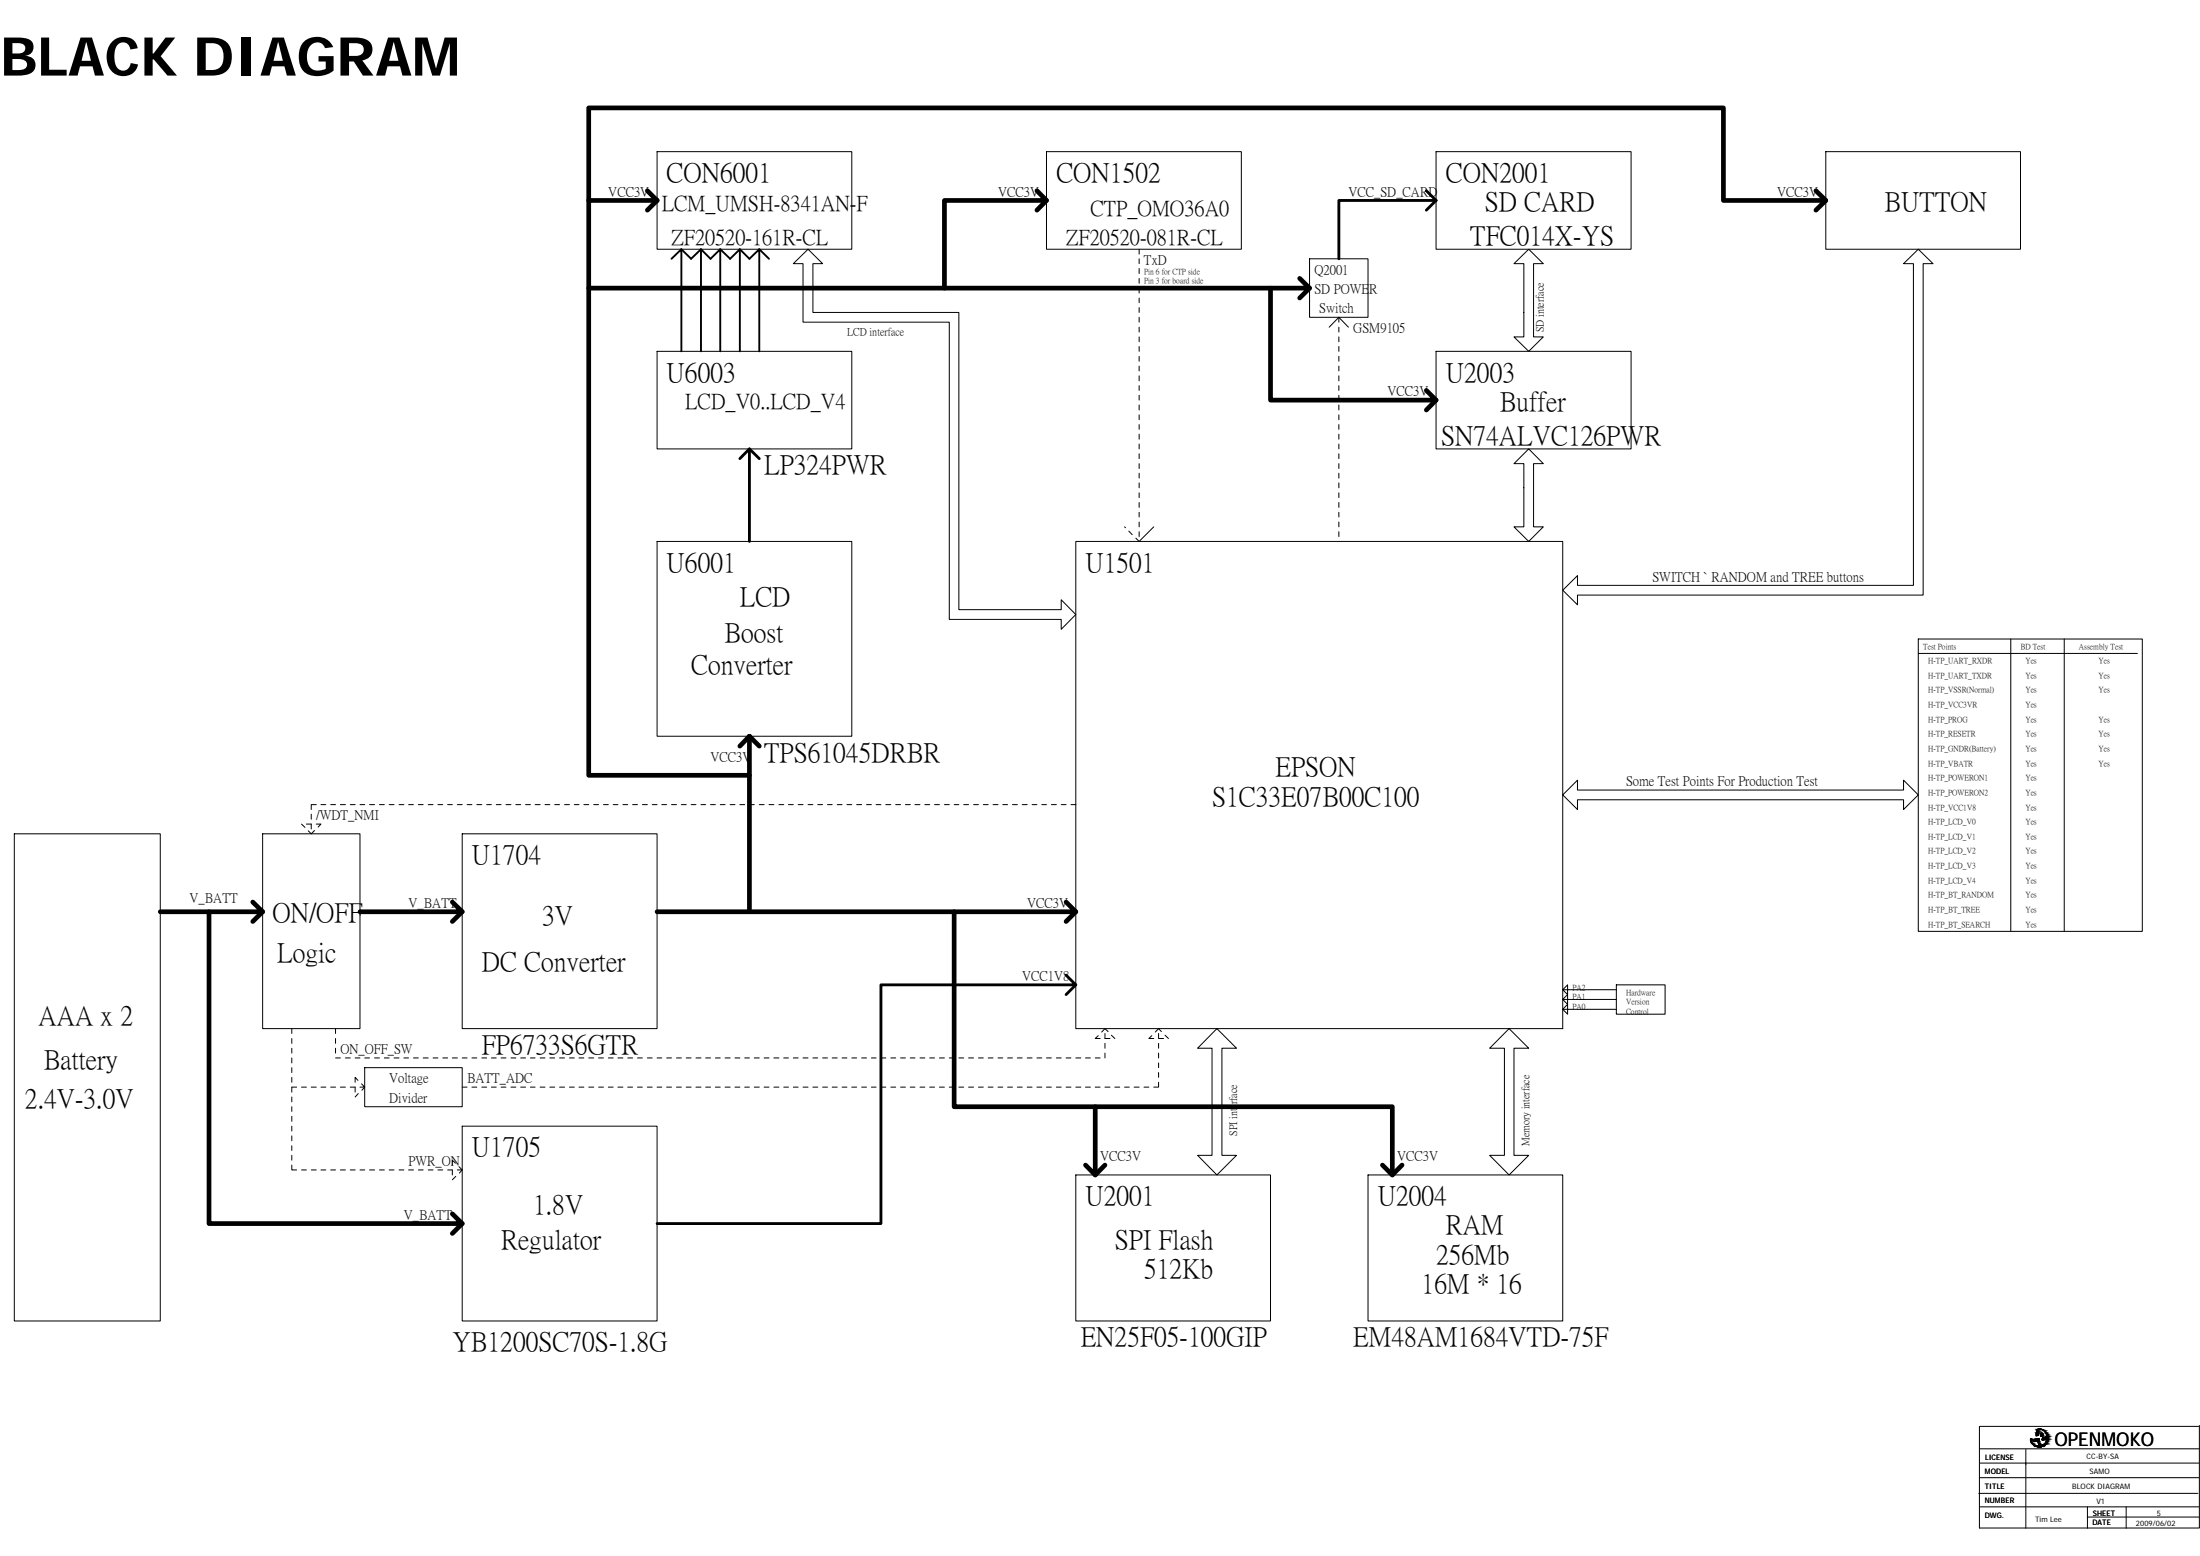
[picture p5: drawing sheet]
<svg xmlns="http://www.w3.org/2000/svg" width="297mm" height="210mm" viewBox="0 0 297 210" stroke-linecap="round" stroke-linejoin="round" font-family="sans-serif">
<g fill="none" stroke="#000" stroke-width=".14">
<path d="M88.7 20.5h26.3v13.1h-26.3zM107.1 35.6l2-2 2 2h-1.3v6.6h19.7v40.1h13.8v-1.4l2 2-2 2v-1.3h-15.1v-40.1h-19.8v-7.9zM141.3 20.5h26.3v13.1h-26.3zM153.8 33.6v.7M153.8 34.9v.7M153.8 36.2v.7M153.8 37.6v.6M153.8 38.9v.6M176.8 34.9h7.9v7.9h-7.9zM193.9 20.5h26.3v13.1h-26.3zM204.4 35.6l2-2 2 2h-1.3v9.9h1.3l-2 1.9-2-1.9h1.3v-9.9zM246.5 20.5h26.3v13.1h-26.3z"/>
<path d="M88.7 47.4h26.3v13.2h-26.3zM153.8 40.2v.7M153.8 41.5v.7M153.8 42.8v.7M153.8 44.2v.6M153.8 45.5v.6M153.8 46.8v.6M153.8 48.1v.6M153.8 49.4v.7M153.8 50.7v.7M153.8 52v.7M153.8 53.3v.7"/>
<path d="M153.8 54.7v.6M153.8 56v.6M153.8 57.3v.6M153.8 58.6v.7M153.8 59.9v.7M180.8 42.8v.7M180.8 44.2v.6M180.8 45.5v.6M180.8 46.8v.6M180.8 48.1v.6M180.8 49.4v.7M180.8 50.7v.7"/>
<path d="M180.8 52v.7M180.8 53.3v.7M180.8 54.7v.6M180.8 56v.6M180.8 57.3v.6M180.8 58.6v.7M180.8 59.9v.7M180.8 42.8l-1.3 1.4M180.8 42.8l1.3 1.4M193.9 47.4h26.3v13.2h-26.3zM88.7 73.1h26.3v26.3h-26.3zM145.3 73.1h65.7v65.7h-65.7z"/>
<path d="M151.8 71.1l.2 .1M152.4 71.7l.5 .5M153.8 61.2v.7M153.8 62.6v.6M153.8 63.9v.6M153.8 65.2v.6M153.8 66.5v.7M153.8 67.8v.7M153.8 69.1v.7M153.8 70.4v.7M153.8 71.8v.6M155.8 71.1l-2 2-.4-.5"/>
<path d="M180.8 61.2v.7M180.8 62.6v.6M180.8 63.9v.6M180.8 65.2v.6M180.8 66.5v.7M180.8 67.8v.7M180.8 69.1v.7M180.8 70.4v.7M180.8 71.8v.6M206.4 60.6l2 2h-1.3v8.5h1.3l-2 2-2-2h1.3v-8.5h-1.3zM211 79.7l2-2v1.3h45.3v-43.4h-1.3l2-2 2 2h-1.3v44.7h-46.7v1.3zM259 86.2h30.2v39.5h-30.2z"/>
<path d="M259 88.2h29.6M271.5 86.2v39.5M278.7 86.2v39.5M1.9 112.5h19.7v65.8h-19.7zM35.5 112.5h13.1v26.3h-13.1zM40.7 111.2l.5 .5M41.4 111.2h.6v.7M42 109.9v.7M42.5 112.1l-.5 .4-.4-.4M42.7 108.6h-.7v.6M42.7 111.2h.6l-.3 .4M43.3 108.6h.7"/>
<path d="M44.6 108.6h.7M46 108.6h.6M47.3 108.6h.6M48.6 108.6h.6M49.9 108.6h.7M51.2 108.6h.7M52.5 108.6h.7M53.9 108.6h.6M55.2 108.6h.6M56.5 108.6h.6M57.8 108.6h.7M59.1 108.6h.7"/>
<path d="M60.4 108.6h.7M61.8 108.6h.6M62.4 112.5h26.3v26.3h-26.3zM63.1 108.6h.6M64.4 108.6h.7M65.7 108.6h.6M67 108.6h.7M68.3 108.6h.7M69.6 108.6h.7M71 108.6h.6M72.2 108.6h.7M73.6 108.6h.6"/>
<path d="M74.9 108.6h.7M76.2 108.6h.7M77.5 108.6h.7M78.8 108.6h.7M80.2 108.6h.6M81.5 108.6h.6M82.8 108.6h.6M84.1 108.6h.7M85.4 108.6h.7M86.7 108.6h.7M88.1 108.6h.6M89.4 108.6h.6"/>
<path d="M90.7 108.6h.6M92 108.6h.7M93.3 108.6h.7M94.6 108.6h.7M95.9 108.6h.7M97.2 108.6h.7M98.6 108.6h.6M99.9 108.6h.6M101.2 108.6h.6M102.5 108.6h.7M103.8 108.6h.7M105.2 108.6h.6"/>
<path d="M106.5 108.6h.6M107.8 108.6h.6M109.1 108.6h.7M110.4 108.6h.7M111.7 108.6h.7M113 108.6h.7M114.3 108.6h.7M115.7 108.6h.6M117 108.6h.7M118.3 108.6h.6M119.6 108.6h.7M120.9 108.6h.7"/>
<path d="M122.2 108.6h.7M123.5 108.6h.7M124.9 108.6h.6M126.2 108.6h.6M127.5 108.6h.7M128.8 108.6h.7M130.1 108.6h.7M131.5 108.6h.6M132.8 108.6h.6M134.1 108.6h.7M135.4 108.6h.6M136.7 108.6h.7"/>
<path d="M138 108.6h.7M139.3 108.6h.7M140.7 108.6h.6M142 108.6h.6M143.3 108.6h.6M144.6 108.6h.7M211 107.3l2-2v1.3h44v-1.3l2 2-2 1.9v-1.3h-44v1.3zM39.4 138.8v.7M45.3 138.8v.7M148.3 139.8l-.4 .3h.6M149.2 139.5v.6h.7M149.6 139.2l-.4-.4-.5 .5"/>
<path d="M150.1 139.7l.4 .4M155.5 139.8l-.4 .3h.7M156.4 139.5v.6h.7M156.8 139.2l-.4-.4-.4 .5M157.3 139.7l.5 .4M164.3 138.8l2.6 2.7h-1.9v14.4h1.9l-2.6 2.7-2.6-2.7h1.9v-14.4h-1.9zM203.8 138.8l2.6 2.7h-2v14.4h2l-2.6 2.7-2.7-2.7h2v-14.4h-2zM211 136.2l.7 .7v-1.4l-.7 .7h7.2M211 134.9l.7 .6v-1.3l-.7 .7h7.2M211 133.6l.7 .6v-1.3l-.7 .7h7.2M218.2 132.9h6.6v4h-6.6zM39.4 157.2v.7h.7"/>
<path d="M39.4 148v.7M39.4 149.4v.6M39.4 150.6v.7M39.4 152v.6M39.4 153.3v.6M39.4 154.6v.7M39.4 155.9v.7M39.4 140.1v.7M39.4 141.5v.6M39.4 142.8v.6M39.4 144.1v.6M39.4 145.4v.6"/>
<path d="M40.1 146.7h-.7v.7M40.7 157.9h.7M40.7 146.7h.7M42 157.9h.7M42 146.7h.7M43.3 157.9h.7M43.3 146.7h.7M44.6 157.9h.7M44.6 146.7h.7M45.3 140.1v.7M45.3 141.5v.6M45.3 142.8h.7"/>
<path d="M46 157.9h.6M46 146.7h.6M46.6 142.8h.7M47.3 157.9h.6M47.3 146.7h.6v.7M47.9 142.8h.7M48.3 145.8l-.4-.4v.6M48.4 147.6l-.5 .4M48.6 157.9h.6M48.8 146.3l.4 .4h-.6M49.2 144.1h13.2v5.3h-13.2zM49.2 142.8h.7"/>
<path d="M49.2 146.7l-.3 .4M49.9 157.9h.7M50.6 142.8h.6M51.2 157.9h.7M51.9 142.8h.6M52.5 157.9h.7M53.2 142.8h.7M53.9 157.9h.6M54.5 142.8h.7M55.2 157.9h.6M55.8 142.8h.7M56.5 157.9h.6"/>
<path d="M57.1 142.8h.7M57.8 157.9h.7M58.5 142.8h.6M59.1 157.9h.7M59.8 142.8h.6M60.4 157.9h.7v.7M61.1 142.8h.7M61.5 157l-.4-.4v.6M61.5 158.7l-.4 .5M62 157.4l.4 .5h-.6M62.4 157.9l-.4 .4M62.4 152h26.3v26.3h-26.3z"/>
<path d="M62.4 142.8h.7M62.4 146.7h.7M63.7 142.8h.7M63.7 146.7h.7M65.1 142.8h.6M65.1 146.7h.6M66.3 142.8h.7M66.3 146.7h.7M67.7 142.8h.6M67.7 146.7h.6M69 142.8h.6M69 146.7h.6"/>
<path d="M70.3 142.8h.7M70.3 146.7h.7M71.6 142.8h.6M71.6 146.7h.6M72.9 142.8h.7M72.9 146.7h.7M74.2 142.8h.7M74.2 146.7h.7M75.6 142.8h.6M75.6 146.7h.6M76.9 142.8h.6M76.9 146.7h.6"/>
<path d="M78.2 142.8h.6M78.2 146.7h.6M79.5 142.8h.7M79.5 146.7h.7M80.8 142.8h.7M80.8 146.7h.7M82.1 142.8h.7M82.1 146.7h.7M83.4 142.8h.7M83.4 146.7h.7M84.8 142.8h.6M84.8 146.7h.6"/>
<path d="M86.1 142.8h.6M86.1 146.7h.6M87.4 142.8h.7M87.4 146.7h.7M88.7 142.8h.7M88.7 146.7h.7M90 142.8h.7M90 146.7h.7M91.3 142.8h.7M91.3 146.7h.7M92.7 142.8h.6M92.7 146.7h.6"/>
<path d="M94 142.8h.6M94 146.7h.6M95.3 142.8h.6M95.3 146.7h.6M96.6 142.8h.6M96.6 146.7h.6M97.9 142.8h.7M97.9 146.7h.7M99.2 142.8h.7M99.2 146.7h.7M100.5 142.8h.7M100.5 146.7h.7"/>
<path d="M101.8 142.8h.7M101.8 146.7h.7M103.2 142.8h.6M103.2 146.7h.6M104.5 142.8h.7M104.5 146.7h.7M105.8 142.8h.7M105.8 146.7h.7M107.1 142.8h.7M107.1 146.7h.7M108.4 142.8h.7M108.4 146.7h.7"/>
<path d="M109.8 142.8h.6M109.8 146.7h.6M111.1 142.8h.6M111.1 146.7h.6M112.4 142.8h.6M112.4 146.7h.6M113.7 142.8h.6M113.7 146.7h.6M115 142.8h.7M115 146.7h.7M116.3 142.8h.7M116.3 146.7h.7"/>
<path d="M117.7 146.7h.6M117.7 142.8h.6M118.9 146.7h.7M118.9 142.8h.7M120.3 146.7h.6M120.3 142.8h.6M121.6 146.7h.6M121.6 142.8h.6M122.9 146.7h.6M122.9 142.8h.6M124.2 146.7h.7M124.2 142.8h.7"/>
<path d="M125.5 146.7h.7M125.5 142.8h.7M126.8 146.7h.7M126.8 142.8h.7M128.2 146.7h.6M128.2 142.8h.6M129.5 146.7h.6M129.5 142.8h.6M130.8 146.7h.7M130.8 142.8h.7M132.1 146.7h.7M132.1 142.8h.7"/>
<path d="M133.4 146.7h.7M133.4 142.8h.7M134.8 146.7h.6M134.8 142.8h.6M136 146.7h.7M136 142.8h.7M137.4 146.7h.6M137.4 142.8h.6M138.7 146.7h.6M138.7 142.8h.6M140 146.7h.7M140 142.8h.7"/>
<path d="M141.3 146.7h.7M141.3 142.8h.7M142.6 146.7h.7M142.6 142.8h.7M143.9 146.7h.7M143.9 142.8h.7M145.3 158.6h26.2v19.7h-26.2zM145.3 146.7h.6M145.3 142.8h.6M146.6 146.7h.6M146.6 142.8h.6M147.9 146.7h.6"/>
<path d="M147.9 142.8h.6M149.2 146.7h.7M149.2 140.8v.7M149.2 142.1v.7M150.5 146.7h.7M151.8 146.7h.7M153.1 146.7h.7M154.5 146.7h.6M156.4 140.8v.7M156.4 142.1v.7M156.4 143.4v.7M156.4 144.7v.7"/>
<path d="M156.4 146v.7h-.6M184.7 158.6h26.3v19.7h-26.3zM267.3 192.5v13.7M267.3 195.5h29.7M267.3 192.5h29.6M267.3 197.4h29.6M267.3 199.4h29.6M273.5 195.6v10.6M274.1 194.3h.1M274.1 194.3l.1 .1M274.2 194.3h.1M274.2 194.3v.1"/>
<path d="M274.2 194.2h.5M274.2 194.2h.1M274.2 194.2v.2M274.2 194.3h1.2zM274.2 194.3h1.2h-1.2M274.2 194.3h1.1h-1.1M274.2 194.2l1.1 .1zM274.2 194.2h.4h-.4M274.2 194.2h.3h-.3M274.2 194.2h.2zM274.2 194.2h.2h-.2M274.2 194.2h.1h-.1"/>
<path d="M274.2 194.4h.1M274.2 194.3l1.2 .1zM274.2 194.5h.1M274.2 194.4v.1M274.2 194.6h.1zM274.2 194.6h.1M274.2 194.5v.1M274.2 194.4h1.2zM274.2 194.5l.1 .1M274.3 194.7l.1 .1zM274.3 194.7h.1M274.3 194.6h.1"/>
<path d="M274.3 194.7v.1M274.3 194.6v.1M274.3 194.4h.1M274.3 194.4h1.1zM274.3 194.7l.1 .1M274.3 194.8h.2zM274.3 194.8h.1M274.4 194.4h.1M274.4 194.4h1zM274.4 194.8h.1M274.4 194.8h.1h-.1M274.4 194.8h.1z"/>
<path d="M274.4 194.8l.1 .1M274.4 194.8l.1 .1zM274.5 194.9h.1M274.5 194.9h.1zM274.5 194.4v.1M274.5 194.4l.9 .1zM274.5 194.8l.1 .1M274.5 194.8h.1M274.5 194.9h.1h-.1M274.5 195h.2zM274.5 194.9l.1 .1zM274.5 195h.1"/>
<path d="M274.5 194.9v.1M274.5 194.5h.9M274.5 194.5h.9h-.9M274.6 194.5h.4h-.4M274.6 195v.1M274.6 195h.1M274.6 195l.2 .1zM274.6 195h.2zM274.6 195h.1h-.1M274.6 194.9h.1M274.6 194.2h.7h-.7M274.6 194.9l.1 .1"/>
<path d="M274.6 194.5h.1M274.6 195.1h.1M274.6 195.1h.3zM274.6 195.1h.2h-.2M274.6 195.1h.3h-.3M274.6 194.5h.3h-.3M274.7 195.1h.1M274.7 194.2h.6zM274.7 194.2h.6h-.6M274.7 195.1h.2zM274.7 194.2h.3M274.7 194.2h.1"/>
<path d="M274.7 195.1h.3zM274.7 195h.1M274.7 195l.1 .1M274.7 195.1h.5h-.5M274.7 195.1h.3h-.3M274.8 195.1h.1M274.8 195.1v.1M274.8 195.1l.5 .1zM274.8 195.1h.4h-.4M274.8 195.2h.1M274.8 195.2h1.1zM274.8 194.2h.5h-.5"/>
<path d="M274.8 195.1h.5M274.9 195.2h.1M274.9 195.2h1zM274.9 195.2h.8zM274.9 193.3h.3zM274.9 194.2h.4h-.4M274.9 193.7l.1 .1zM274.9 193.7h.3h-.3M274.9 193.7h.4zM274.9 193.6l.4 .1zM274.9 193.6h.4zM274.9 193.5l.3 .1z"/>
<path d="M274.9 193.5h.3h-.3M274.9 193.5h.3zM274.9 193.4l.3 .1zM274.9 193.4h.3zM274.9 193.4h.3h-.3M274.9 193.3l.3 .1h-.3zM274.9 193.4h.1M274.9 193.3v.4M274.9 193.7h.1M274.9 193.5h.1M274.9 193.7l.1 .1M275 193.2l.2 .1z"/>
<path d="M275 193.2h.2zM275 194.2h.3h-.3M275 193.3h-.1M275 193.2v.1M275 193.8h.1M275 195.2h.1M275 193h.2zM275 193.1l.2 .1zM275 193l.2 .1zM275 195.2h.7h-.7M275 194.2h.3zM275 193.1v.1"/>
<path d="M275 193v.1M275 195.2l.1 .1M275 195.2l.6 .1zM275 193h.1M275 192.9h.3zM275 192.9l.2 .1h-.2v-.1h.2zM275 192.9h.1M275 192.9v.1M275 194.5h.1M275 194.5h.4zM275 194.5h.4h-.4M275.1 194.5v.1"/>
<path d="M275.1 194.5h.1M275.1 195.3h.1M275.1 192.9h.2zM275.1 195.3h.5h-.5M275.1 194.2h.2zM275.1 192.9h.1M275.1 194.5l.3 .1zM275.1 194.5h.3zM275.1 194.6l.1 .2M275.1 194.6l.4 .2h-.3zM275.1 195.3h.4zM275.2 192.9h.1"/>
<path d="M275.2 192.8h.1M275.2 192.9h-.2M275.2 194.8v.1M275.2 194.8h.1M275.2 194.8l.3 .1h-.3zM275.2 194.8h.3zM275.2 195.3h.3h-.3M275.2 194.2h.1M275.2 194.2h-.2M275.2 194.9h.1M275.2 194.2h.1h-.1M275.2 192.9l.1 .8-.3 .1"/>
<path d="M275.2 193.4h.1M275.2 192.8h.4h-.4M275.2 192.8h.3h-.3M275.2 194.9h.3zM275.2 193.5h.1M275.3 194.9v.1M275.3 195.2h.6zM275.3 194.2h.1M275.3 192.9h.1M275.3 192.8h.2h-.2M275.3 192.9h-.1M275.3 194.9l.2 .1h-.2z"/>
<path d="M275.3 192.8h.3M275.3 195h.1M275.3 195v.1M275.3 195l.3 .1zM275.3 194.3h.1M275.3 194.2v.1M275.3 195.1h.2M275.3 195.1h.1M275.3 192.8h.3h-.3M275.3 195.1h.3zM275.3 192.8h.1M275.4 194.3h.1"/>
<path d="M275.4 194.3l.2 .8M275.4 194.4h.1M275.4 195.1h.5h-.5M275.4 195.1h.6h-.6M275.4 192.8l.2 .1zM275.4 192.8v.1M275.4 194.5h.1M275.4 195.1h.1M275.4 195.1v.1M275.4 192.8h.1M275.4 195.1l.2 .1zM275.4 192.9h.1"/>
<path d="M275.4 195.2h.1M275.4 192.9h.2h-.2M275.4 195.2h.3h-.3M275.4 192.9h.3zM275.4 195.2h.2zM275.4 192.9h.3M275.5 195.2h.1M275.5 195.1h.5h-.5M275.5 195.2h.1zM275.5 193.7h.4zM275.5 193.6l.4 .1zM275.5 193.6h.4z"/>
<path d="M275.5 193.5l.4 .1zM275.5 193.5h.4h-.4M275.5 195.1h.5zM275.5 193.5h.1M275.5 193.5v.2M275.5 193.7h.1M275.5 194.9h.1M275.5 193.5h.4zM275.5 193.7l.3 .1zM275.5 193.7h.4h-.4M275.5 193.7l.1 .1M275.5 192.9h.2h-.2"/>
<path d="M275.5 192.9h.1M275.6 193.4h.2zM275.6 195.2h.1M275.6 193.4h.2h-.2M275.6 193.8h.1zM275.6 193.8h.2h-.2M275.6 192.9h.3zM275.6 193.4h.1M275.6 193.8h.1M275.6 193.4l-.1 .1M275.6 192.8v.1M275.6 192.8h.1"/>
<path d="M275.6 195.1h-.1M275.6 195.1h.1M275.6 195.3h.1M275.6 195.3h-.4M275.6 195.1h.4zM275.6 195.1v.1M275.6 193.8h.1h-.1M275.6 195.1h.4h-.4M275.6 192.9h.1M275.6 193.4h.1h-.1M275.6 193.4l.3 .1M275.7 192.9h.2z"/>
<path d="M275.7 192.9h.1M275.7 195.1h.1M275.7 195.1h-.1M275.7 195.1h.4zM275.7 195.1h.4h-.4M275.7 192.9h.2l.3 .3M275.7 194.1h.1M275.7 193.8h.1M275.7 194.1h.7zM275.7 194.2h.1M275.7 194.3h.1M275.7 194.1v.2"/>
<path d="M275.7 194.3h.3h-.3M275.7 194.2l.3 .1zM275.7 194.2h.4h-.4M275.7 194.2h.4zM275.7 194.2h.5zM275.7 194.2h.5h-.5M275.7 194.1l.6 .1zM275.7 192.9l.2 .1zM275.7 192.9l.1 .1M275.8 194.3h.1M275.8 195l-.1 .1M275.8 194.3h.1h-.1"/>
<path d="M275.8 194.3h.1zM275.8 194.3h.2h-.2M275.8 195h.3zM275.8 195h.1M275.8 195h.3h-.3M275.8 193h.2zM275.8 193.4h.1M275.8 193.8h-.1M275.8 193.8h.1M275.8 193h.1M275.9 194l-.2 .1M275.9 194h.5z"/>
<path d="M275.9 193.7h.1M275.9 193.7l-.1 .1M275.9 194.9h.1M275.9 194.9v.1M275.9 195h-.1M275.9 194.9l.3 .1zM275.9 193.5h.1M275.9 193.5v.2M275.9 194.9h.3zM275.9 194.9h.3h-.3M275.9 193l.2 .1zM275.9 193v.1"/>
<path d="M275.9 194.3h.1M275.9 194.3h-.1M275.9 195.2h.1M275.9 195.2l-.3 .1M275.9 193.1h.2zM275.9 193.1h.1M276 195.1h.1M276 195.1l-.1 .1M276 194.9h-.1M276 193.1l.2 .1h-.1zM276 193.1l.1 .1M276 194h-.1"/>
<path d="M276 194.8v.1M276 194.8h.1M276 194h.5zM276 194.8l.3 .1zM276 194.8h.3zM276 194.8h.3h-.3M276.1 194h-.1M276.1 195.1h.1M276.1 195.1h-.1M276.1 194h.4zM276.1 194.8h.2zM276.1 193.2h.1h-.1"/>
<path d="M276.1 194.8h-.1M276.1 193.2h.1M276.1 194.2h.1M276.1 194.2l-.2 .1M276.1 193.2l.2 .1zM276.1 193.2v.1M276.1 194h.1M276.1 194.8h.3zM276.1 194.8h.1M276.1 195h.1M276.1 194.8h.3h-.3M276.1 193.3l.3 .1z"/>
<path d="M276.1 193.3l.1 .1M276.2 194.7h.2zM276.2 194.7l.2 .1zM276.2 194.7l-.1 .1M276.2 194.2h.1M276.2 194.7h.2h-.2M276.2 194.6l.2 .1zM276.2 194.7h.1M276.2 193.9l-.1 .1M276.2 193.9h.3zM276.2 193.4l.2 .1zM276.2 193.4h.2z"/>
<path d="M276.2 194.9l-.1 .2M276.2 194.9h.1M276.2 193.2h.1M276.2 193.4h.1M276.2 193.2l.2 .3M276.2 193.4l.1 .2M276.3 193.9h-.1M276.3 193.9h.2zM276.3 194.5h.2zM276.3 194.6h.1h-.2zM276.3 194.5l.1 .1zM276.3 194.5h.2h-.2"/>
<path d="M276.3 194.5h.1M276.3 194.5v.1M276.3 194.6h-.1M276.3 193.5l.2 .1zM276.3 193.5h.1M276.3 194.8h.1M276.3 194.8l-.1 .1M276.3 194.4h.2zM276.3 194.4l.2 .1zM276.3 194.4h.2h-.2M276.3 194.4h.1M276.3 194.4v.1"/>
<path d="M276.3 193.9l.2-.1zM276.3 193.6l.2 .1zM276.3 193.6h.2zM276.3 193.6h.1M276.3 193.6l.1 .1M276.4 194.3h.2zM276.4 194.3l.1 .1h-.2zM276.4 194.3h.1zM276.4 193.7l.1 .1zM276.4 193.7h.1zM276.4 194.3l-.1 .1M276.4 194.3h.1"/>
<path d="M276.4 193.7h.1M276.4 193.7v.1M276.4 193.8h.1zM276.4 193.8h.1M276.4 194.2h.2zM276.4 194.1l.2 .1zM276.4 193.8l.2 .1h-.2zM276.4 193.8h.2zM276.4 193.8l-.1 .1M276.4 194.8h-.1M276.4 194.8h.1M276.4 194.2v.1"/>
<path d="M276.4 194.1v.1M276.4 193.8v.1M276.4 194.1h.2zM276.4 194l.2 .1zM276.4 194h.2zM276.4 193.9l.2 .1h-.2zM276.4 193.9v.2M276.4 194.1h.1M276.4 194l-.1 .2M276.4 194.7h.1M276.4 194.6v.2M276.4 193.5h.1"/>
<path d="M276.4 193.5l.1 .2M276.5 193.8h.1M276.5 193.8h-.1M276.5 194.5h.1M276.5 194.5l-.1 .1M276.5 194.4h.1M276.5 193.7h.1M276.5 193.9v.1M276.5 193.7v.3h-.1M276.5 193.8l.1 .3-.1 .4M297 192.4v13.8h-29.7M267.2 201.5h29.6"/>
<path d="M267.3 203.3h29.6M281.8 204.7h15.1M281.8 203.3v2.9M287.1 203.3v2.9"/>
</g>
<g fill="none" stroke="#000" stroke-width=".63">
<path d="M87.4 25.7l1.3 1.4M88.7 27.1l-1.3 1.3M88.7 27.1h-9.2v77.5h21.7M140 25.7l1.3 1.4h-13.8v11.8h-48M141.3 27.1l-1.3 1.3M171.5 38.9v15.1h22.4l-1.3-1.3M175.5 37.6l1.3 1.3h-49.3M176.8 38.9l-1.3 1.3M245.2 25.7l1.3 1.4h-13.8v-12.5h-153.2v12.5M246.5 27.1l-1.3 1.3M193.9 54l-1.3 1.3M101.2 99.4v23.6"/>
<path d="M101.2 99.4l-1.3 1.3M101.2 99.4l1.3 1.3M28.2 123v42.1h34.2l-1.3-1.3M34.1 121.7l1.4 1.3h-13.9M35.5 123l-1.4 1.4M61.1 121.7l1.3 1.3h-13.8M62.4 123l-1.3 1.4M128.8 123v26.4h59.2v9.2l-1.3-1.4M143.9 121.7l1.4 1.3h-56.6M145.3 123l-1.4 1.4M147.9 149.4v9.2l-1.3-1.4M149.2 157.2l-1.3 1.4"/>
<path d="M189.3 157.2l-1.3 1.4M62.4 165.1l-1.3 1.4"/>
</g>
<path d="M192.6 25.7l1.3 1.4M193.9 27.1h-13.1v7.8M193.9 27.1l-1.3 1.3M99.9 61.9l1.3-1.3v12.5M101.2 60.6l1.3 1.3M143.9 131.6l1.4 1.3h-26.4v32.2h-30.2M145.3 132.9l-1.4 1.3" fill="none" stroke="#000" stroke-width=".38"/>
<path d="M90.7 34.9l1.3-1.3v13.8M92 33.6l1.3 1.3 1.3-1.3v13.8M94.6 33.6l1.3 1.3 1.3-1.3v13.8M97.2 33.6l1.4 1.3 1.3-1.3v13.8M99.9 33.6l1.3 1.3 1.3-1.3v13.8M102.5 33.6l1.3 1.3" fill="none" stroke="#000" stroke-width=".25"/>
<text font-size="7.2" x=".1" y="10.2">BLACK DIAGRAM</text>
<g font-size="3.6">
<text x="90" y="24.4">CON6001</text>
<text x="142.6" y="24.4">CON1502</text>
<text x="195.2" y="24.4">CON2001</text>
<text x="200.5" y="28.4">SD CARD</text>
<text x="254.4" y="28.4">BUTTON</text>
<text x="198.5" y="33">TFC014X-YS</text>
<text x="90" y="51.4">U6003</text>
<text x="195.2" y="51.4">U2003</text>
<text x="194.6" y="59.9">SN74ALVC126PWR</text>
<text x="202.5" y="55.3">Buffer</text>
<text x="103.2" y="63.9">LP324PWR</text>
<text x="90" y="77">U6001</text>
<text x="146.6" y="77">U1501</text>
<text x="99.9" y="81.6">LCD</text>
<text x="97.8" y="86.5">Boost</text>
<text x="93.3" y="90.8">Converter</text>
<text x="103.2" y="102.7">TPS61045DRBR</text>
<text x="172.2" y="104.6">EPSON</text>
<text x="163.6" y="108.6">S1C33E07B00C100</text>
<text x="63.7" y="116.5">U1704</text>
<text x="36.8" y="124.4">ON/OFF</text>
<text x="73.2" y="124.7">3V</text>
<text x="37.4" y="129.6">Logic</text>
<text x="65.1" y="130.9">DC Converter</text>
<text x="5.2" y="138.2">AAA x 2</text>
<text x="65.1" y="142.1">FP6733S6GTR</text>
<text x="3.4" y="149.4">2.4V-3.0V</text>
<text x="5.9" y="144.1">Battery</text>
<text x="63.7" y="155.9">U1705</text>
<text x="72" y="163.7">1.8V</text>
<text x="146.6" y="162.5">U2001</text>
<text x="186" y="162.5">U2004</text>
<text x="195.2" y="166.5">RAM</text>
<text x="67.7" y="168.4">Regulator</text>
<text x="150.5" y="168.4">SPI Flash</text>
<text x="154.5" y="172.4">512Kb</text>
<text x="193.9" y="170.4">256Mb</text>
<text x="191.9" y="174.3">16M * 16</text>
<text x="61.1" y="182.2">YB1200SC70S-1.8G</text>
<text x="145.9" y="181.6">EN25F05-100GIP</text>
<text x="182.7" y="181.6">EM48AM1684VTD-75F</text>
</g>
<g font-size="2.9">
<text x="89.4" y="28.4">LCM_UMSH-8341AN-F</text>
<text x="147.2" y="29">CTP_OMO36A0</text>
<text x="90.7" y="33">ZF20520-161R-CL</text>
<text x="143.9" y="33">ZF20520-081R-CL</text>
<text x="92.5" y="55.1">LCD_V0..LCD_V4</text>
</g>
<text font-size="2.6" x="277.4" y="195.2">OPENMOKO</text>
<g font-size="1.8">
<text x="82.1" y="26.4">VCC3V</text>
<text x="134.8" y="26.4">VCC3V</text>
<text x="182.1" y="26.4">VCC_SD_CARD</text>
<text x="239.9" y="26.4">VCC3V</text>
<text x="154.5" y="35.6">TxD</text>
<text x="177.5" y="36.9">Q2001</text>
<text x="177.5" y="39.5">SD POWER</text>
<text x="178.1" y="42.2">Switch</text>
<text x="182.7" y="44.8">GSM9105</text>
<text x="187.3" y="53.3">VCC3V</text>
<text x="223.1" y="78.3">SWITCH ` RANDOM and TREE buttons</text>
<text x="95.9" y="102.7">VCC3V</text>
<text x="219.5" y="105.9">Some Test Points For Production Test</text>
<text x="42.7" y="110.6">/WDT_NMI</text>
<text x="25.6" y="121.7">V_BATT</text>
<text x="55.2" y="122.4">V_BATT</text>
<text x="138.7" y="122.4">VCC3V</text>
<text x="138" y="132.3">VCC1V8</text>
<text x="46" y="142.1">ON_OFF_SW</text>
<text x="52.5" y="146">Voltage</text>
<text x="52.5" y="148.7">Divider</text>
<text x="63.1" y="146.1">BATT_ADC</text>
<text x="55.2" y="157.2">PWR_ON</text>
<text x="148.5" y="156.6">VCC3V</text>
<text x="188.6" y="156.6">VCC3V</text>
<text x="54.5" y="164.5">V_BATT</text>
</g>
<g font-size="1.4">
<text x="114.4" y="45.2">LCD interface</text>
<text x="208.4" y="44.8" transform="rotate(-90 208.4 44.8)">SD interface</text>
<text x="166.9" y="153.3" transform="rotate(-90 166.9 153.3)">SPI interface</text>
<text x="206.4" y="154.6" transform="rotate(-90 206.4 154.6)">Memory interface</text>
</g>
<g font-size="1.1">
<text x="154.5" y="36.9">Pin 6 for CTP side</text>
<text x="154.5" y="38.2">Pin 3 for board side</text>
<text x="259.7" y="87.5">Test Points</text>
<text x="260.3" y="89.5">H-TP_UART_RXDR</text>
<text x="272.8" y="87.5">BD Test</text>
<text x="273.5" y="89.5">Yes</text>
<text x="280.7" y="87.5">Assembly Test</text>
<text x="283.3" y="89.5">Yes</text>
<text x="260.3" y="91.5">H-TP_UART_TXDR</text>
<text x="260.3" y="93.5">H-TP_VSSR(Normal)</text>
<text x="260.3" y="95.4">H-TP_VCC3VR</text>
<text x="273.5" y="91.5">Yes</text>
<text x="273.5" y="93.5">Yes</text>
<text x="273.5" y="95.4">Yes</text>
<text x="283.3" y="91.5">Yes</text>
<text x="283.3" y="93.5">Yes</text>
<text x="260.3" y="99.4">H-TP_RESETR</text>
<text x="260.3" y="97.4">H-TP_PROG</text>
<text x="260.3" y="101.3">H-TP_GNDR(Battery)</text>
<text x="273.5" y="97.4">Yes</text>
<text x="273.5" y="99.4">Yes</text>
<text x="273.5" y="101.3">Yes</text>
<text x="283.3" y="99.4">Yes</text>
<text x="283.3" y="101.3">Yes</text>
<text x="283.3" y="97.4">Yes</text>
<text x="260.3" y="103.3">H-TP_VBATR</text>
<text x="260.3" y="105.3">H-TP_POWERON1</text>
<text x="260.3" y="107.3">H-TP_POWERON2</text>
<text x="273.5" y="105.3">Yes</text>
<text x="273.5" y="107.3">Yes</text>
<text x="273.5" y="103.3">Yes</text>
<text x="283.3" y="103.3">Yes</text>
<text x="260.3" y="109.2">H-TP_VCC1V8</text>
<text x="260.3" y="111.2">H-TP_LCD_V0</text>
<text x="260.3" y="113.2">H-TP_LCD_V1</text>
<text x="273.5" y="109.2">Yes</text>
<text x="273.5" y="111.2">Yes</text>
<text x="273.5" y="113.2">Yes</text>
<text x="260.3" y="115.1">H-TP_LCD_V2</text>
<text x="260.3" y="117.1">H-TP_LCD_V3</text>
<text x="260.3" y="119.1">H-TP_LCD_V4</text>
<text x="273.5" y="115.1">Yes</text>
<text x="273.5" y="117.1">Yes</text>
<text x="273.5" y="119.1">Yes</text>
<text x="260.3" y="121.1">H-TP_BT_RANDOM</text>
<text x="260.3" y="123">H-TP_BT_TREE</text>
<text x="260.3" y="125">H-TP_BT_SEARCH</text>
<text x="273.5" y="121.1">Yes</text>
<text x="273.5" y="123">Yes</text>
<text x="273.5" y="125">Yes</text>
<text x="212.3" y="133.6">PA2</text>
<text x="212.3" y="134.9">PA1</text>
<text x="212.3" y="136.2">PA0</text>
<text x="219.5" y="134.2">Hardware</text>
<text x="219.5" y="135.5">Version</text>
<text x="219.5" y="136.9">Control</text>
</g>
<g font-size="1">
<text x="268" y="197">LICENSE</text>
<text x="281.7" y="197">CC-BY-SA</text>
<text x="268" y="202.8">NUMBER</text>
<text x="268" y="200.9">TITLE</text>
<text x="268" y="198.9">MODEL</text>
<text x="279.8" y="200.9">BLOCK DIAGRAM</text>
<text x="282.1" y="198.9">SAMO</text>
<text x="283" y="203">V1</text>
<text x="268" y="204.8">DWG.</text>
<text x="274.8" y="205.4">Tim Lee</text>
<text x="282.5" y="205.8">DATE</text>
<text x="282.6" y="204.6">SHEET</text>
<text x="288.4" y="206">2009/06/02</text>
<text x="291.2" y="204.6">5</text>
</g>
</svg>
